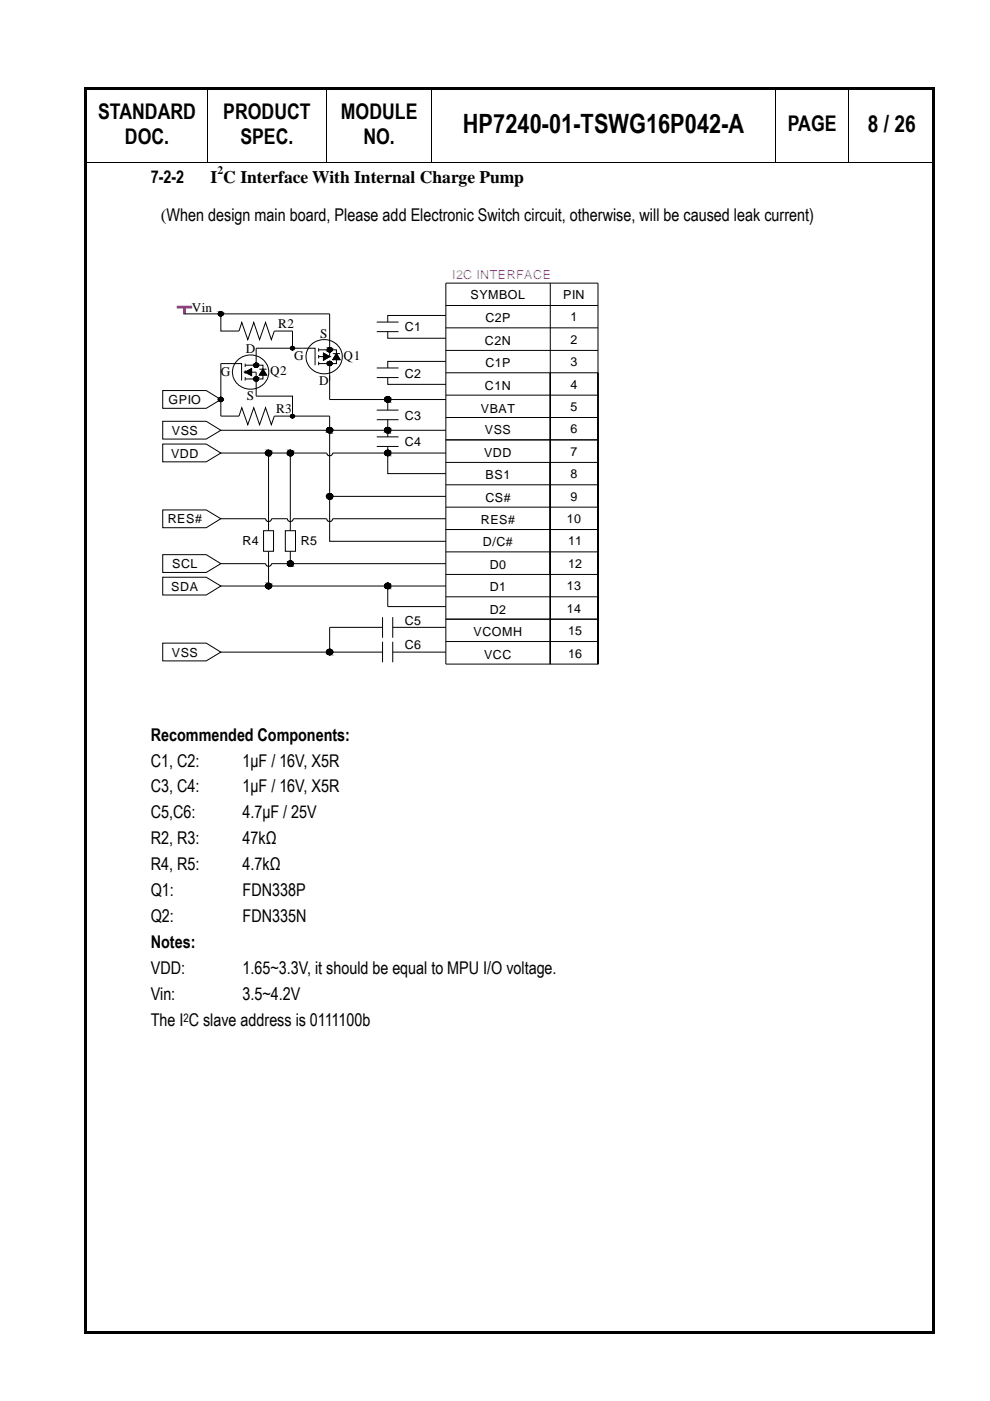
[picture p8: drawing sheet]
<svg xmlns="http://www.w3.org/2000/svg" width="210mm" height="297mm" viewBox="0 0 210 297" stroke-linecap="round" stroke-linejoin="round" font-family="sans-serif">
<path d="M18.3 18.8h179.4" fill="none" stroke="#000" stroke-width=".25"/>
<path d="M18.3 34.5h.2v.1h-.2zM43.8 34.5h.2v.1h-.2zM69.2 34.5h.2v.1h-.2zM91.4 34.5h.2v.1h-.2zM164.3 34.5h.2v.1h-.2zM179.9 34.5h.2v.1h-.2z" fill="#000"/>
<g fill="none" stroke="#000" stroke-width=".21">
<path d="M43.9 18.9v15.6M69.3 18.9v15.6M91.5 18.9v15.6M164.4 18.9v15.6M180 18.9v15.6M18.5 34.5h25.3M44 34.5h25.2M69.4 34.5h22M91.6 34.5h72.7M164.5 34.5h15.4M180.1 34.5h17.6M79.9 78h4.6"/>
<path d="M79.9 70.3h4.6M79.9 68.3h4.6M82.2 70.3v1.4h12.3M94.5 76.6h-12.3v1.4M94.5 66.9h-12.3v1.4M94.5 60h32.3v80.8h-32.3zM94.5 79h32.3M94.5 74.3h32.3M94.5 69.5h32.3M94.5 64.8h32.3M116.7 60v80.8M34.5 94.1h9.2l3.1 2-3.1 1.8h-9.2z"/>
<path d="M34.5 89.3h9.2l3.1 1.9-3.1 1.9h-9.2zM46.8 91.2h47.7M69.9 84.7h24.6M79.9 94.7h4.6M79.9 92.6h4.6M79.9 80.1h4.6M81.6 91.2h1.2zM81.6 91.2h.6zM81.6 96.1h1.2zM81.6 96.1h.6zM81.6 91.2l.6 .1zM81.6 91h1.2z"/>
<path d="M81.6 95.8h1.2zM81.6 91l1.2 .1zM81.6 91.1h1.2zM81.6 91.1l1.2 .1zM81.6 91.3h.6zM81.6 91.3l.6 .1zM81.6 91.4h.6zM81.6 95.8l1.2 .1zM81.6 95.9h1.2zM81.6 95.9l1.2 .1zM81.6 96l1.2 .1zM81.6 96.1l.6 .1z"/>
<path d="M81.6 96.2l.6 .1zM81.6 96.3h.6zM81.7 90.9l1.1 .1zM81.7 91.4l.5 .1zM81.7 95.8h1.1zM81.7 96.3l.5 .1zM81.7 90.9h1.1zM81.7 90.8h1zM81.7 95.7h1zM81.7 90.8l1.1 .1zM81.7 91.5h.5zM81.7 91.5l.5 .1z"/>
<path d="M81.7 95.7h1.1zM81.7 95.7l1.1 .1zM81.7 96.4h.5zM81.7 95.6h1zM81.7 91.6l.5 .1zM81.7 95.6l1 .1zM81.7 96.4l.5 .1zM81.8 91.7h.4zM81.8 96.5h.4zM81.8 90.8h.9zM81.8 95.6h.9zM81.8 90.8h.8z"/>
<path d="M81.8 95.6h.8zM81.9 90.7h.6zM81.9 95.5h.6zM81.9 90.7l.7 .1zM81.9 91.7h.3zM81.9 95.5l.7 .1zM81.9 96.5l.3 .1zM81.9 96.6h.3zM82 91.7h.2zM82 90.7h.4zM82 95.5h.4zM82 90.7h.5z"/>
<path d="M82 95.5h.5zM82 96.6h.2zM82 90.6h.4zM82 90.6l.4 .1zM82 91.7l.2 .1zM82.1 90.6h.3zM82.1 91.8h.1zM82.1 95.5h.3zM82.1 96.6h.1zM82.1 90.6h.2zM82.1 95.5h.2zM82.2 90.6h.1"/>
<path d="M82.2 95.5h.1M82.2 91.8h.1M82.2 96.6h.1M82.2 90.6h.1zM82.2 95.5h.1zM82.2 91.2l.6 .1zM82.2 91.3h.6zM82.2 91.3l.6 .1zM82.2 91.4h.6zM82.2 91.4l.6 .1zM82.2 91.5h.5zM82.2 91.5h.6z"/>
<path d="M82.2 91.5l.5 .1zM82.2 91.6l.4 .1zM82.2 91.6h.5zM82.2 91.7h.4zM82.2 91.7h.3zM82.2 91.7h.2zM82.2 91.7l.1 .1zM82.2 91.8h.1zM82.2 96.1h.6zM82.2 96.1l.6 .1zM82.2 96.2l.6 .1zM82.2 96.3h.6z"/>
<path d="M82.2 96.3l.6 .1zM82.2 96.4h.5zM82.2 96.4h.6zM82.2 96.4l.4 .1zM82.2 96.5h.4zM82.2 96.5h.3zM82.2 96.5l.3 .1zM82.2 96.6h.2zM82.2 96.6h.3zM82.2 96.6h.1zM82.2 80.1v1.4h12.3M82.2 91.2v1.4"/>
<path d="M82.2 94.7v1.4M82.2 91.2h.6zM94.5 98h32.3M94.5 93.3h32.3M94.5 88.5h32.3M94.5 83.8h32.3M94.5 112.3h32.3M94.5 107.5h32.3M94.5 102.8h32.3M94.5 117h32.3M69.3 138.2h1.2zM69.3 138.2h.6z"/>
<path d="M69.3 138.2l.6 .1zM69.3 138.1h1.2zM69.3 138.1l1.2 .1zM69.3 138.3h.6zM69.3 138.3l.6 .1zM69.3 138.4h.6zM69.3 138h1.1zM69.3 138h1.2zM69.3 138l1.2 .1zM69.3 138.4l.6 .1zM69.3 138.5l.6 .1zM69.4 137.9l1 .1z"/>
<path d="M69.4 138.6h.5zM69.4 137.9h1zM69.4 137.8h1zM69.4 137.8l1 .1zM69.5 137.8h.8zM69.5 137.8h.9zM69.5 138.6l.4 .1zM69.5 138.7h.4zM69.6 137.8h.6zM69.6 137.8h.7zM69.6 138.7l.3 .1zM69.6 137.7l.6 .1z"/>
<path d="M69.6 138.8h.3zM69.6 137.7h.6zM69.7 137.7h.4zM69.7 137.7h.5zM69.7 138.8h.2zM69.8 137.7h.3zM69.8 138.8h.1zM69.8 137.7h.2zM69.9 137.7h.1M69.8 138.8h.1M69.9 138.2l.6 .1zM69.9 138.3h.6z"/>
<path d="M69.9 138.3l.6 .1zM69.9 138.4h.6zM69.9 138.4l.5 .1zM69.9 138.5l.5 .1zM69.9 138.6h.5zM69.9 138.6h.4zM69.9 138.6l.4 .1zM69.9 138.7h.3zM69.9 138.7h.4zM69.9 138.7l.3 .1zM69.9 138.8h.2zM69.9 138.8h.3z"/>
<path d="M69.9 138.8h.1zM69.9 138.8h.1M69.9 138.2h.6zM69.9 138.3h11.2M81.1 133h-11.2v5.8M81.1 130.9v4.3M81.1 136.1v4.3M83.3 133h11.2M83.3 138.3h11.2M83.3 130.9v4.3M83.3 136.1v4.3M94.5 121.8h32.3"/>
<path d="M94.5 131.3h32.3M94.5 126.5h32.3M94.5 136h32.3"/>
<circle cx="82.2" cy="91.2" r=".59"/>
<circle cx="82.2" cy="96" r=".59"/>
<circle cx="69.9" cy="138.2" r=".61"/>
</g>
<g fill="#000">
<path d="M81.6 91.2l.6 .1zM81.6 96.1h.6zM81.6 91l1.2 .1zM81.6 91.1h1.2zM81.6 91.2h1.2zM81.6 91.1l1.2 .1zM81.6 91.3h.6zM81.6 91.3l.6 .1zM81.6 91.4h.6zM81.6 95.8l1.2 .1zM81.6 95.9h1.2zM81.6 95.9l1.2 .1z"/>
<path d="M81.6 96l1.2 .1zM81.6 96.1l.6 .1zM81.6 96.2l.6 .1zM81.6 96.3h.6zM81.6 91h1.2zM81.7 90.9l1.1 .1zM81.7 91.4l.5 .1zM81.6 95.8h1.2zM81.7 95.8h1.1zM81.7 96.3l.5 .1zM81.7 90.8l1.1 .1zM81.7 90.9h1.1z"/>
<path d="M81.7 91.5h.5zM81.7 91.5l.5 .1zM81.7 95.7h1.1zM81.7 95.7l1.1 .1zM81.7 96.4h.5zM81.7 90.8h1zM81.7 91.6l.5 .1zM81.7 95.7h1zM81.7 95.6l1 .1zM81.7 96.4l.5 .1zM81.8 90.8h.9zM81.8 91.7h.4z"/>
<path d="M81.7 95.6h1zM81.8 95.6h.9zM81.8 96.5h.4zM81.8 90.8h.8zM81.8 95.6h.8zM81.9 90.7l.7 .1zM81.9 91.7h.3zM81.9 95.5l.7 .1zM81.9 96.5l.3 .1zM81.9 90.7h.6zM81.9 95.5h.6zM81.9 96.6h.3z"/>
<path d="M82 90.7h.5zM82 91.7h.2zM82 95.5h.5zM82 96.6h.2zM82 90.7h.4zM82 90.6l.4 .1zM82 91.7l.2 .1zM82 95.5h.4zM82 90.6h.4zM82.1 90.6h.3zM82.1 91.8h.1zM82.1 95.5h.3z"/>
<path d="M82.1 96.6h.1zM82.1 90.6h.2zM82.2 90.6h.1zM82.1 95.5h.2zM82.2 95.5h.1zM82.2 91.2l.6 .1zM82.2 91.3h.6zM82.2 91.3l.6 .1zM82.2 91.4h.6zM82.2 91.4l.6 .1zM82.2 91.5h.5zM82.2 91.5h.6z"/>
<path d="M82.2 91.5l.5 .1zM82.2 91.6l.4 .1zM82.2 91.6h.5zM82.2 91.7h.4zM82.2 91.7h.3zM82.2 91.7h.2zM82.2 91.7l.1 .1zM82.2 91.8h.1zM82.2 96.1h.6zM82.2 96.1l.6 .1zM82.2 96.2l.6 .1zM82.2 96.3h.6z"/>
<path d="M82.2 96.3l.6 .1zM82.2 96.4h.5zM82.2 96.4h.6zM82.2 96.4l.4 .1zM82.2 96.5h.4zM82.2 96.5h.3zM82.2 96.5l.3 .1zM82.2 96.6h.2zM82.2 96.6h.3zM82.2 96.6h.1zM69.3 138.2l.6 .1zM69.3 138.1h1.2z"/>
<path d="M69.3 138.1l1.2 .1zM69.3 138.2h1.2zM69.3 138.3h.6zM69.3 138.3l.6 .1zM69.3 138.4h.6zM69.3 138h1.2zM69.3 138l1.2 .1zM69.3 138.4l.6 .1zM69.3 138.5l.6 .1zM69.3 138h1.1zM69.4 137.9l1 .1zM69.4 138.6h.5z"/>
<path d="M69.4 137.8l1 .1zM69.4 137.9h1zM69.4 137.8h1zM69.5 137.8h.9zM69.5 138.6l.4 .1zM69.5 137.8h.8zM69.5 138.7h.4zM69.6 137.8h.7zM69.6 138.7l.3 .1zM69.6 137.8h.6zM69.6 137.7l.6 .1zM69.6 138.8h.3z"/>
<path d="M69.6 137.7h.6zM69.7 137.7h.5zM69.7 138.8h.2zM69.7 137.7h.4zM69.8 137.7h.3zM69.8 138.8h.1zM69.8 137.7h.2zM69.9 138.2l.6 .1zM69.9 138.3h.6zM69.9 138.3l.6 .1zM69.9 138.4h.6zM69.9 138.4l.5 .1z"/>
<path d="M69.9 138.5l.5 .1zM69.9 138.6h.5zM69.9 138.6h.4zM69.9 138.6l.4 .1zM69.9 138.7h.3zM69.9 138.7h.4zM69.9 138.7l.3 .1zM69.9 138.8h.2zM69.9 138.8h.3zM69.9 138.8h.1z"/>
<path d="M81.6 91.2h1.2z" fill-rule="evenodd"/>
<path d="M81.6 91.2h.6z" fill-rule="evenodd"/>
<path d="M81.6 96.1h1.2z" fill-rule="evenodd"/>
<path d="M81.6 96.1h.6z" fill-rule="evenodd"/>
<path d="M81.8 91.7h.4z" fill-rule="evenodd"/>
<path d="M81.8 96.5h.4z" fill-rule="evenodd"/>
<path d="M81.9 91.7h.3z" fill-rule="evenodd"/>
<path d="M81.9 96.6h.3z" fill-rule="evenodd"/>
<path d="M82 91.7h.2z" fill-rule="evenodd"/>
<path d="M82 96.6h.2z" fill-rule="evenodd"/>
<path d="M82.1 91.8h.1z" fill-rule="evenodd"/>
<path d="M82.1 96.6h.1z" fill-rule="evenodd"/>
<path d="M82.2 91.2h.6z" fill-rule="evenodd"/>
<path d="M82.2 96.1h.6z" fill-rule="evenodd"/>
<path d="M69.3 138.2h1.2z" fill-rule="evenodd"/>
<path d="M69.3 138.2h.6z" fill-rule="evenodd"/>
<path d="M69.4 138.6h.5z" fill-rule="evenodd"/>
<path d="M69.6 138.8h.3z" fill-rule="evenodd"/>
<path d="M69.7 138.8h.2z" fill-rule="evenodd"/>
<path d="M69.8 138.8h.1z" fill-rule="evenodd"/>
<path d="M69.9 138.2h.6z" fill-rule="evenodd"/>
</g>
<g fill="#f00">
<path d="M38.9 65.1l.4 1.4h-.4z"/>
<path d="M38.9 65.1h.4v1.4z"/>
</g>
<path d="M37.6 64.9h3v.4h-3zM38.9 65.1h.4v1.4h-.4z" fill="none" stroke="#f00" stroke-width=".21"/>
<path d="M37.6 65.1h3" fill="none" stroke="#f00" stroke-width=".34"/>
<g fill="none" stroke="#000" stroke-width=".21">
<path d="M39.1 66.5h30.8v9.1M46.3 66.5h1zM46.3 66.5l1 .1zM46.3 66.6h1zM46.4 66.4h.8zM46.4 66.4l.9 .1zM46.4 66.5h.9zM46.4 66.6l.8 .1zM46.4 66.6h.9zM46.4 66.7h.8zM46.4 66.7l.8 .1zM46.4 66.3l.8 .1z"/>
<path d="M46.4 66.8h.8zM46.4 66.3h.8zM46.4 66.8l.7 .1zM46.5 66.2l.7 .1zM46.5 66.9h.6zM46.5 66.2h.6zM46.5 66.9h.5zM46.6 66.2h.4zM46.6 66.2h.5zM46.6 66.9l.4 .1zM46.6 66.9h.4zM46.6 67h.3z"/>
<path d="M46.6 67h.4zM46.7 66.1h.2zM46.7 66.1l.3 .1zM46.7 67h.2zM46.8 66.5v3.7h3.9l.6-1.8 1.2 3.6 1.3-3.6 1.2 3.6 1.3-3.6 1.2 3.6 .7-1.8h3.8v3.6M50.1 76.6l.1-.1a4.3 4.3 0 0 1 2.5-1.2h.9a3.8 3.8 0 0 1 3.4 3.2 3.6 3.6 0 0 1-.8 2.6l-.2 .2a4.2 4.2 0 0 1-2.4 1.2h-1a3.6 3.6 0 0 1-2.5-5.9zM52 78.9l1.3-.8v.8zM52 78.9l1.3-.8v1.5zM52 78.9h1.3v.7zM52 77.4h3.8v.9M52 78.9h2.3v5.1h7.7v4.2M52 77.1v.7"/>
<path d="M52 78.5v.7M52 80v.7M53.8 77.4h1zM53.8 77.4l1 .1zM53.8 77.3h1zM53.8 77.3l1 .1zM53.8 77.5l1 .1zM53.8 77.6h1zM53.8 77.6h.9zM53.9 77.2l.8 .1zM53.9 77.3h.9zM53.9 77.6l.8 .1z"/>
<path d="M53.9 77.7h.8zM53.9 77.2h.8zM53.9 77.1h.8zM53.9 77.1l.8 .1zM53.9 77.7l.8 .1zM53.9 77.8h.7zM53.9 77.8h.8zM54 77.1h.6zM54 77.1h.7zM54 77.8h.6zM54 77.8l.5 .1zM54 80h.6z"/>
<path d="M54.1 77.9h.4zM54.1 77h.4zM54.1 79.9h.4zM54.1 77l.5 .1zM54.1 79.9l.5 .1zM54.2 77h.3zM54.2 79.9h.3zM54.2 77.9h.2zM54.2 77.9h.3zM54.2 77h.2zM54.2 79.9h.2zM54.3 77h.1z"/>
<path d="M54.3 77.9h.1M54.3 79.9h.1zM54.3 77h.1M54.3 79.9h.1M55 79.5h1.5zM55 78.3h1.5M55.8 78.3l.7 1.2h-1.5zM55.8 79.5v.8h-3.8M61.6 74h.8zM61.6 73.7h.8zM61.6 73.7l.8 .1zM61.6 73.8l.8 .1z"/>
<path d="M61.6 73.9h.8zM61.6 73.9l.8 .1zM61.7 73.6l.7 .1zM61.7 73.7h.7zM61.7 74h.6zM61.7 74h.7zM61.7 73.6h.6zM61.7 74l.6 .1zM61.8 73.5h.5zM61.8 73.5l.5 .1zM61.8 74.1h.4zM61.8 74.1h.5z"/>
<path d="M61.8 73.5h.4zM61.8 74.1l.3 .1zM61.9 73.4h.2zM61.9 73.4l.2 .1zM61.9 73.5h.3zM61.9 74.2h.2zM62 73.4h.1zM62 74.2h.1M62 73.4h.1M65.7 73.4a4 4 0 0 1 2.6-1.4l1 .1a3.7 3.7 0 0 1 3.3 3.1v.8a3.8 3.8 0 0 1-3.4 3.2h-.9a3.6 3.6 0 0 1-2.6-5.8zM66.8 77.4v-3.6h-12.5v3.6M67.6 74.2h3.7v.8"/>
<path d="M67.6 73.8v.7M67.6 75.3v.7M67.6 76.7v.7M67.6 75.6h1.9M68.6 74.9l1.3 .7h-1.3zM68.6 75.6h1.3l-1.3 .8zM68.6 74.9l1.3 .7-1.3 .8zM69.4 74h1zM69.4 76.9h1zM69.4 74l1 .1zM69.4 74.1h1zM69.4 74.1l1 .1z"/>
<path d="M69.4 74.2h1zM69.4 74.2l1 .1zM69.4 74.3h1zM69.4 76.9l1 .1zM69.4 77h1zM69.4 77l1 .1zM69.4 77.1h1zM69.4 77.1l1 .1zM69.4 77.2h1zM69.4 77.2l1 .1zM69.5 74h.8zM69.5 76.8h.8z"/>
<path d="M69.5 74h.9zM69.5 74.3l.8 .1zM69.5 74.3h.9zM69.5 74.4l.8 .1zM69.5 74.4h.8zM69.5 76.8l.9 .1zM69.5 76.9h.9zM69.5 77.3h.8zM69.5 77.3h.9zM69.5 73.9l.8 .1zM69.5 74.5h.8zM69.5 77.3l.8 .1z"/>
<path d="M69.5 73.9h.8zM69.6 73.8h.6zM69.6 76.8h.6zM69.6 76.8h.7zM69.6 73.8l.7 .1zM69.6 73.9h.7zM69.6 74.5h.6zM69.6 74.5h.7zM69.6 77.4h.6zM69.6 77.4h.7zM69.6 74.5h.5zM69.6 74.5l.5 .1z"/>
<path d="M69.6 76.7h.6zM69.6 76.7l.6 .1zM69.6 77.4l.5 .1zM69.6 77.5h.5zM69.6 73.8h.5zM69.6 76.7h.5zM69.7 73.7h.4zM69.7 76.7h.4zM69.7 73.7l.4 .1zM69.7 74.6h.4zM69.7 77.5h.4zM69.8 73.7h.3z"/>
<path d="M69.8 74.6h.2zM69.8 74.6h.3zM69.8 76.6l.3 .1zM69.8 77.5h.2zM69.8 77.5h.3zM69.8 76.6h.3zM69.8 73.7h.2zM69.8 76.6h.2zM69.8 74.6h.1zM69.8 77.5h.1zM69.9 73.7h.1M69.9 76.6h.1"/>
<path d="M69.8 74.6h.1M69.8 77.5h.1M69.9 77.1v7.6M70.6 76.2h1.5zM70.6 75h1.5M71.3 76.2v.9h-3.7M71.3 75l.8 1.2h-1.5zM34.5 82.8h9.2l3.1 1.9-3.1 1.9h-9.2zM46.3 84.7h1zM46.3 84.7l1 .1zM46.3 84.8h1zM46.4 84.5h.8z"/>
<path d="M46.4 84.5l.9 .1zM46.4 84.6l.9 .1zM46.4 84.8h.8zM46.4 84.8h.9zM46.4 84.8l.8 .1zM46.4 84.9h.8zM46.4 84.9l.8 .1zM46.4 84.4h.8zM46.4 84.4l.8 .1zM46.4 85h.8zM46.4 85h.7zM46.5 84.4h.7z"/>
<path d="M46.5 85h.6zM46.5 84.3h.6zM46.5 84.3l.6 .1zM46.5 85l.5 .1zM46.6 84.3h.4zM46.6 84.3h.5zM46.6 85.1h.4zM46.6 85.1h.3zM46.7 84.2h.2zM46.7 84.2l.3 .1zM46.7 85.1h.2zM46.8 96.1h22.5a.64 .64 0 0 0 .6 .5 .64 .64 0 0 0 .6-.5h24"/>
<path d="M51.2 80.7v-3.6h-4.4v11.1h3.9l.6-1.8 1.2 3.6 1.3-3.6 1.2 3.6 1.3-3.6 1.2 3.6 .7-1.8h11.7v26.6h24.6M53.8 80.3l1 .1zM53.8 80.2l1 .1zM53.8 80.3h1zM53.8 80.4h1zM53.8 80.4l1 .1zM53.8 80.5h.9zM53.8 80.5h1zM53.9 80.1h.8zM53.9 80.1l.9 .1zM53.9 80.5l.8 .1zM53.9 80.6h.8z"/>
<path d="M53.9 80.6l.7 .1zM54 80l.7 .1zM54 80.7h.6zM54 80.7h.5zM54.1 80.7l.4 .1zM54.1 80.8h.4zM54.2 80.8h.2zM54.2 80.8h.3zM54.3 80.8h.1M56.3 96.1h1.3zM56.3 96.1h.6zM56.3 96l1.3 .1z"/>
<path d="M56.3 95.9h1.2zM56.3 95.9l1.3 .1zM56.3 96.1l.6 .1zM56.3 96.2l.6 .1zM56.4 95.8h1.1zM56.4 95.8l1.1 .1zM56.4 96.3h.5zM56.4 96.3l.5 .1zM56.4 95.8h1zM56.4 96.4h.5zM56.5 95.7h.9zM56.5 95.7l.9 .1z"/>
<path d="M56.5 96.4h.4zM56.5 96.4l.4 .1zM56.5 95.6l.9 .1zM56.5 96.5h.4zM56.5 95.6h.9zM56.6 95.6h.7zM56.6 95.6h.8zM56.6 96.5l.3 .1zM56.6 95.5h.7zM56.6 96.6h.3zM56.6 95.5l.7 .1zM56.7 95.5h.6z"/>
<path d="M56.7 96.6h.2zM56.7 95.5h.5zM56.7 95.5h.4zM56.8 95.5h.3zM56.8 96.6h.1zM56.9 95.5h.1M56.9 96.6h.1M56.9 95.5h.2zM56.9 96.1h.7zM56.9 96.1h.6zM56.9 96.1l.6 .1zM56.9 96.2l.6 .1z"/>
<path d="M56.9 96.3h.6zM56.9 96.3l.5 .1zM56.9 96.4h.5zM56.9 96.4l.5 .1zM56.9 96.5h.4zM56.9 96.5h.5zM56.9 96.5l.4 .1zM56.9 96.6h.3zM56.9 96.6h.4zM56.9 96.6h.2zM56.9 96.1v16.4M61 96.1h1.2z"/>
<path d="M61 96.1h.6zM61 95.9h1.1zM61 95.9l1.2 .1zM61 96l1.2 .1zM61 96.1l.6 .1zM61 96.2l.6 .1zM61 95.8h1.1zM61 95.8l1.1 .1zM61 96.3h.6zM61 96.3l.6 .1zM61 96.4h.6zM61.1 95.7h1z"/>
<path d="M61.1 95.7l1 .1zM61.1 96.4h.5zM61.1 96.4l.5 .1zM61.1 95.6l.9 .1zM61.1 96.5h.5zM61.2 95.6h.8zM61.2 96.5l.4 .1zM61.2 95.6h.7zM61.3 95.5h.6zM61.3 96.6h.3zM61.3 95.5l.6 .1zM61.3 95.5h.5z"/>
<path d="M61.4 96.6h.2zM61.4 95.5h.4zM61.4 95.5h.3zM61.5 95.5h.2zM61.5 96.6h.1M61.6 95.5h.1M61.6 96.1h.6zM61.6 96.1h.5zM61.6 96.1l.5 .1zM61.6 96.2l.5 .1zM61.6 96.3h.5zM61.6 96.3l.5 .1z"/>
<path d="M61.6 96.4h.5zM61.6 96.4h.4zM61.6 96.4l.4 .1zM61.6 96.5h.3zM61.6 96.5h.4zM61.6 96.5l.3 .1zM61.6 96.6h.2zM61.6 96.6h.3zM61.6 96.6h.1zM61.6 96.6h.1M61.6 96.1v16.4M61.6 88.1h.8z"/>
<path d="M61.6 88.1l.8 .1zM61.6 88.2h.8zM61.6 88.2l.8 .1zM61.6 88.3h.8zM61.6 88.3l.8 .1zM61.7 88l.7 .1zM61.7 88.1h.7zM61.7 88.4h.6zM61.7 88.4h.7zM61.7 88.4l.6 .1zM61.7 88h.6zM61.7 88.5h.6z"/>
<path d="M61.8 88h.5zM61.8 88.5h.4zM61.8 88.5h.5zM61.8 87.9l.5 .1zM61.8 88.5l.4 .1zM61.8 87.9h.4zM61.8 88.6h.3zM61.8 88.6h.4zM61.9 87.9h.2zM61.9 87.9h.3zM61.9 88.6h.2zM62 87.9h.1z"/>
<path d="M62 88.6h.1M62 87.9h.1M69.3 91.2h1.2zM69.3 91.2h.6zM69.3 91.2l.6 .1zM69.3 91.1h1.2zM69.3 91.1l1.2 .1zM69.3 91.3h.6zM69.3 91.3l.6 .1zM69.3 91.4h.6zM69.3 90.9h1.1zM69.3 90.9l1.2 .1z"/>
<path d="M69.3 91l1.2 .1zM69.3 91.4l.6 .1zM69.4 90.9h1zM69.4 91.5h.5zM69.4 90.8h1zM69.4 90.8l1 .1zM69.4 91.5l.5 .1zM69.4 91.6l.5 .1zM69.5 90.8h.8zM69.5 91.7h.4zM69.5 90.8h.9zM69.6 90.7h.6z"/>
<path d="M69.6 90.7l.7 .1zM69.6 91.7h.3zM69.7 91.7h.2zM69.7 90.7h.4zM69.7 90.7h.5zM69.7 90.6h.4zM69.7 90.6l.4 .1zM69.7 91.7l.2 .1zM69.8 90.6h.3zM69.8 91.8h.1zM69.8 90.6h.2zM69.9 90.6h.1"/>
<path d="M69.8 91.8h.1M69.9 91.2l.6 .1zM69.9 91.3h.6zM69.9 91.3l.6 .1zM69.9 91.4h.6zM69.9 91.4h.5zM69.9 91.4l.5 .1zM69.9 91.5h.5zM69.9 91.5l.5 .1zM69.9 91.6l.4 .1zM69.9 91.6h.5zM69.9 91.7h.4z"/>
<path d="M69.9 91.7h.3zM69.9 91.7h.2zM69.9 91.7l.1 .1zM69.9 91.8h.1M69.9 91.8h.1zM69.9 91.2h.6zM79.9 89h4.6M79.9 87h4.6M81.6 84.7h1.2zM81.6 84.7h.6zM81.6 84.7l.6 .1zM81.6 84.5h1.2z"/>
<path d="M81.6 84.5l1.2 .1zM81.6 84.6h1.2zM81.6 84.6l1.2 .1zM81.6 84.8h.6zM81.6 84.8l.6 .1zM81.6 84.9l.6 .1zM81.7 84.4l1.1 .1zM81.7 85h.5zM81.7 84.4h1.1zM81.7 84.3h1zM81.7 84.3l1.1 .1zM81.7 85l.5 .1z"/>
<path d="M81.7 85.1h.5zM81.8 84.2l.9 .1zM81.8 85.1h.4zM81.8 84.2h.8zM81.8 85.1l.4 .1zM81.9 84.2h.6zM81.9 84.2h.7zM81.9 85.2h.3zM82 84.2h.4zM82 84.2h.5zM82 85.2l.2 .1zM82 84.1h.4z"/>
<path d="M82 85.3h.2zM82 84.1l.4 .1zM82.1 84.1h.3zM82.1 85.3h.1zM82.1 84.1h.2zM82.2 84.1h.1M82.2 85.3h.1M82.2 84.1h.1zM82.2 84.7l.6 .1zM82.2 84.8h.6zM82.2 84.8l.6 .1zM82.2 84.9l.6 .1z"/>
<path d="M82.2 84.9h.6zM82.2 85h.6zM82.2 85h.5zM82.2 85l.5 .1zM82.2 85.1h.4zM82.2 85.1h.5zM82.2 85.1l.3 .1zM82.2 85.2h.3zM82.2 85.2h.2zM82.2 85.2l.2 .1zM82.2 85.3h.1zM82.2 85.3h.2z"/>
<path d="M82.2 96.1v4.3h12.3M82.2 84.7v2.3M82.2 89v2.2M82.2 84.7h.6zM34.5 108.1h9.2l3.1 1.9-3.1 1.9h-9.2zM34.5 117.6h9.2l3.1 1.9-3.1 1.9h-9.2zM46.8 110h9.5l.2 .4 .3 .2 .6-.2 .2-.4h3.4l.1 .4 .4 .2 .5-.2 .2-.4h7.1l.1 .4 .4 .2 .5-.2 .2-.4h24M46.8 119.5h9.5a.64 .64 0 0 0 .7 .6 .64 .64 0 0 0 .6-.6h36.9M55.9 112.5h2.1v4.4h-2.1zM56.9 116.9v7.3M60.5 112.5h2.2v4.4h-2.2zM61 119.5h1.2z"/>
<path d="M61 119.5h.6zM61 119.3h1.1zM61 119.3l1.1 .1zM61 119.4h1.2zM61 119.4l1.2 .1zM61 119.5l.6 .1zM61 119.6h.6zM61 119.6l.6 .1zM61 119.7l.6 .1zM61 119.8h.6zM61 119.2l1.1 .1zM61 119.2h1.1z"/>
<path d="M61.1 119.1h.9zM61.1 119.1h1zM61.1 119.1l1 .1zM61.1 119.8l.5 .1zM61.1 119.9h.5zM61.1 119.9l.5 .1zM61.2 119l.8 .1zM61.2 120h.4zM61.2 119h.7zM61.3 119h.6zM61.3 120h.3zM61.3 119h.5z"/>
<path d="M61.4 119h.4zM61.4 119h.3zM61.5 118.9h.2zM61.5 118.9l.2 .1zM61.6 118.9h.1M61.6 119.5h.6zM61.6 119.5l.5 .1zM61.6 119.6h.5zM61.6 119.6l.5 .1zM61.6 119.7l.5 .1zM61.6 119.7h.5zM61.6 119.8h.5z"/>
<path d="M61.6 119.8l.4 .1zM61.6 119.9h.4zM61.6 119.9l.3 .1zM61.6 120h.3zM61.6 120h.2zM61.6 116.9v2.6M69.3 105.2h1.2zM69.3 105.2h.6zM69.3 105.2l.6 .1zM69.3 105.1h1.2zM69.3 105.1l1.2 .1zM69.3 105.3h.6z"/>
<path d="M69.3 105.3l.6 .1zM69.3 105.4l.6 .1zM69.3 105h1.1zM69.3 105h1.2zM69.3 105l1.2 .1zM69.3 105.5h.6zM69.4 104.9l1 .1zM69.4 105.5l.5 .1zM69.4 104.9h1zM69.4 105.6h.5zM69.4 105.6l.5 .1zM69.5 104.8h.8z"/>
<path d="M69.5 104.8l.9 .1zM69.5 105.7h.4zM69.6 104.7h.6zM69.6 105.7h.3zM69.6 104.7l.7 .1zM69.6 105.7l.3 .1zM69.7 105.8h.2zM69.7 104.7h.4zM69.7 104.7h.5zM69.8 104.6l.3 .1zM69.8 105.8h.1zM69.8 104.6h.2z"/>
<path d="M69.9 104.6h.1M69.8 105.8h.1M69.9 105.2h24.6M69.9 105.2l.6 .1zM69.9 105.3h.6zM69.9 105.3l.6 .1zM69.9 105.4l.6 .1zM69.9 105.5h.5zM69.9 105.5h.6zM69.9 105.5l.5 .1zM69.9 105.6h.5zM69.9 105.6l.4 .1z"/>
<path d="M69.9 105.7h.4zM69.9 105.7h.3zM69.9 105.7l.2 .1zM69.9 105.8h.2zM69.9 105.8h.1zM69.9 105.8h.1M69.9 105.2h.6zM34.5 136.4h9.2l3.1 1.9-3.1 1.8h-9.2zM34.5 122.4h9.2l3.1 1.8-3.1 2h-9.2zM46.8 124.2h47.7M46.8 138.3h23.1M56.3 124.2h1.3z"/>
<path d="M56.3 124.2h.6zM56.3 124.2l.6 .1zM56.3 124.3h.6zM56.3 124.1h1.2zM56.3 124.1l1.3 .1zM56.3 124.3l.6 .1zM56.3 124.4l.6 .1zM56.4 124h1.1zM56.4 124l1.1 .1zM56.4 124.5h.5zM56.4 124h1zM56.4 124.5l.5 .1z"/>
<path d="M56.5 123.9h.9zM56.5 123.9l.9 .1zM56.5 124.6h.4zM56.5 124.6l.4 .1zM56.5 123.8l.9 .1zM56.5 124.7h.4zM56.5 123.8h.9zM56.6 123.8h.7zM56.6 123.8h.8zM56.6 124.7l.3 .1zM56.6 123.7h.7zM56.6 124.8h.3z"/>
<path d="M56.6 123.7l.7 .1zM56.7 123.7h.6zM56.7 124.8h.2zM56.7 123.7h.4zM56.7 123.7h.5zM56.8 123.7h.3zM56.8 124.8h.1zM56.9 123.7h.1M56.9 123.7h.2zM56.9 124.8h.1M56.9 124.2l.7 .1zM56.9 124.3h.6z"/>
<path d="M56.9 124.3h.7zM56.9 124.3l.6 .1zM56.9 124.4l.6 .1zM56.9 124.5h.6zM56.9 124.5h.5zM56.9 124.5l.5 .1zM56.9 124.6h.5zM56.9 124.6l.5 .1zM56.9 124.7h.4zM56.9 124.7h.5zM56.9 124.7l.4 .1zM56.9 124.8h.3z"/>
<path d="M56.9 124.8h.4zM56.9 124.8h.2zM56.9 124.2h.7zM61.3 120l.3 .1zM61.4 120.1h.2zM61.5 120.1h.1M61.6 120l.1 .1zM61.6 120.1h.1zM61.6 120.1h.1M81.6 124.2h1.2zM81.6 124.2h.6zM81.6 124.2l.6 .1z"/>
<path d="M81.6 124l1.2 .1zM81.6 124.1h1.2zM81.6 124.1l1.2 .1zM81.6 124.3h.6zM81.6 124.3l.6 .1zM81.6 124.4l.6 .1zM81.6 124.5h.6zM81.7 124h1.1zM81.7 124.5h.5zM81.7 123.9h1zM81.7 123.9h1.1zM81.7 123.9l1.1 .1z"/>
<path d="M81.7 124.5l.5 .1zM81.7 124.6h.5zM81.7 124.6l.5 .1zM81.8 123.8l.9 .1zM81.8 124.7h.4zM81.8 123.8h.8zM81.9 123.7h.6zM81.9 123.7l.7 .1zM81.9 124.7l.3 .1zM81.9 124.8h.3zM82 123.7h.4zM82 123.7h.5z"/>
<path d="M82 124.8h.2zM82.1 123.7h.3zM82.1 124.8h.1zM82.1 123.7h.2zM82.2 123.7h.1M82.2 124.8h.1M82.2 123.7h.1zM82.2 124.2l.6 .1zM82.2 124.3h.6zM82.2 124.3l.6 .1zM82.2 124.4l.6 .1zM82.2 124.5h.6z"/>
<path d="M82.2 124.5l.5 .1zM82.2 124.6h.5zM82.2 124.6l.4 .1zM82.2 124.7h.4zM82.2 124.7h.3zM82.2 124.7l.3 .1zM82.2 124.8h.2zM82.2 124.8h.3zM82.2 124.8h.1zM82.2 124.2v4.4h12.3M82.2 124.2h.6z"/>
<circle cx="57" cy="96" r=".62"/>
<circle cx="61.6" cy="96.1" r=".6"/>
<circle cx="69.9" cy="91.2" r=".61"/>
<circle cx="82.2" cy="84.7" r=".6"/>
<circle cx="61.6" cy="119.5" r=".61"/>
<circle cx="69.9" cy="105.2" r=".62"/>
<circle cx="57" cy="124.2" r=".62"/>
<circle cx="82.2" cy="124.2" r=".6"/>
</g>
<g fill="#000">
<path d="M46.3 66.5h1zM46.3 66.5l1 .1zM46.3 66.6h1zM46.4 66.4h.8zM46.4 66.4l.9 .1zM46.4 66.5h.9zM46.4 66.6l.8 .1zM46.4 66.6h.9zM46.4 66.7h.8zM46.4 66.7l.8 .1zM46.4 66.3l.8 .1zM46.4 66.8h.8z"/>
<path d="M46.4 66.3h.8zM46.4 66.8l.7 .1zM46.5 66.2l.7 .1zM46.5 66.9h.6zM46.5 66.2h.6zM46.5 66.9h.5zM46.6 66.2h.5zM46.6 66.9l.4 .1zM46.6 66.9h.4zM46.6 66.2h.4zM46.6 67h.3zM46.6 67h.4z"/>
<path d="M46.7 66.1l.3 .1zM46.7 67h.2zM46.7 66.1h.2zM52 78.9h1.3v.7zM52 78.9l1.3-.8v.8zM53.8 77.4l1 .1zM53.8 77.3h1zM53.8 77.3l1 .1zM53.8 77.4h1zM53.8 77.5l1 .1zM53.8 77.6h1zM53.8 77.6h.9z"/>
<path d="M53.9 77.2l.8 .1zM53.9 77.3h.9zM53.9 77.6l.8 .1zM53.9 77.7h.8zM53.9 77.1l.8 .1zM53.9 77.2h.8zM53.9 77.7l.8 .1zM53.9 77.8h.7zM53.9 77.8h.8zM53.9 77.1h.8zM54 77.1h.7zM54 77.8h.6z"/>
<path d="M54 77.1h.6zM54 77.8l.5 .1zM54 80h.6zM54.1 77l.5 .1zM54.1 77.9h.4zM54.1 79.9l.5 .1zM54.1 77h.4zM54.1 79.9h.4zM54.2 77h.3zM54.2 77.9h.2zM54.2 77.9h.3zM54.2 79.9h.3z"/>
<path d="M54.2 77h.2zM54.3 77h.1zM54.2 79.9h.2zM54.3 79.9h.1zM55.8 78.3l.7 1.2h-1.5zM61.6 73.7h.8zM61.6 73.7l.8 .1zM61.6 73.8l.8 .1zM61.6 73.9h.8zM61.6 73.9l.8 .1zM61.6 74h.8zM61.7 73.6l.7 .1z"/>
<path d="M61.7 73.7h.7zM61.7 74h.6zM61.7 74h.7zM61.7 73.6h.6zM61.7 74l.6 .1zM61.8 73.5l.5 .1zM61.8 74.1h.4zM61.8 74.1h.5zM61.8 73.5h.5zM61.8 73.5h.4zM61.8 74.1l.3 .1zM61.9 73.4l.2 .1z"/>
<path d="M61.9 73.5h.3zM61.9 74.2h.2zM61.9 73.4h.2zM62 73.4h.1zM68.6 74.9l1.3 .7h-1.3zM68.6 75.6h1.3l-1.3 .8zM69.4 74l1 .1zM69.4 74.1h1zM69.4 74.1l1 .1zM69.4 74.2h1zM69.4 74.2l1 .1zM69.4 74.3h1z"/>
<path d="M69.4 76.9l1 .1zM69.4 77h1zM69.4 77l1 .1zM69.4 77.1h1zM69.4 77.1l1 .1zM69.4 77.2h1zM69.4 77.2l1 .1zM69.5 74h.9zM69.4 74h1zM69.5 74.3l.8 .1zM69.5 74.3h.9zM69.5 74.4l.8 .1z"/>
<path d="M69.5 74.4h.8zM69.5 76.8l.9 .1zM69.4 76.9h1zM69.5 76.9h.9zM69.5 77.3h.8zM69.5 77.3h.9zM69.5 74h.8zM69.5 73.9l.8 .1zM69.5 74.5h.8zM69.5 76.8h.8zM69.5 77.3l.8 .1zM69.6 73.8l.7 .1z"/>
<path d="M69.5 73.9h.8zM69.6 73.9h.7zM69.6 74.5h.6zM69.6 74.5h.7zM69.6 76.8h.7zM69.6 77.4h.6zM69.6 77.4h.7zM69.6 73.8h.6zM69.6 74.5h.5zM69.6 74.5l.5 .1zM69.6 76.7h.6zM69.6 76.8h.6z"/>
<path d="M69.6 76.7l.6 .1zM69.6 77.4l.5 .1zM69.6 77.5h.5zM69.6 73.8h.5zM69.7 73.7l.4 .1zM69.7 74.6h.4zM69.6 76.7h.5zM69.7 76.7h.4zM69.7 77.5h.4zM69.7 73.7h.4zM69.8 73.7h.3zM69.8 74.6h.2z"/>
<path d="M69.8 74.6h.3zM69.8 76.6l.3 .1zM69.8 77.5h.2zM69.8 77.5h.3zM69.8 74.6h.1zM69.8 76.6h.3zM69.8 77.5h.1zM69.8 73.7h.2zM69.8 76.6h.2zM71.3 75l.8 1.2h-1.5zM46.3 84.7h1zM46.3 84.7l1 .1z"/>
<path d="M46.3 84.8h1zM46.4 84.5h.8zM46.4 84.5l.9 .1zM46.4 84.6l.9 .1zM46.4 84.8h.8zM46.4 84.8h.9zM46.4 84.8l.8 .1zM46.4 84.9h.8zM46.4 84.9l.8 .1zM46.4 84.4h.8zM46.4 84.4l.8 .1zM46.4 85h.8z"/>
<path d="M46.4 85h.7zM46.5 84.4h.7zM46.5 85h.6zM46.5 84.3l.6 .1zM46.5 85l.5 .1zM46.5 84.3h.6zM46.6 84.3h.5zM46.6 85.1h.4zM46.6 84.3h.4zM46.6 85.1h.3zM46.7 84.2l.3 .1zM46.7 85.1h.2z"/>
<path d="M46.7 84.2h.2zM53.8 80.3l1 .1zM53.8 80.2l1 .1zM53.8 80.3h1zM53.8 80.4h1zM53.8 80.4l1 .1zM53.8 80.5h.9zM53.8 80.5h1zM53.9 80.1h.8zM53.9 80.1l.9 .1zM53.9 80.5l.8 .1zM53.9 80.6h.8z"/>
<path d="M53.9 80.6l.7 .1zM54 80l.7 .1zM54 80.7h.6zM54 80.7h.5zM54.1 80.7l.4 .1zM54.1 80.8h.4zM54.2 80.8h.2zM54.2 80.8h.3zM56.3 96l1.3 .1zM56.3 96.1h.6zM56.3 95.9h1.2zM56.3 95.9l1.3 .1z"/>
<path d="M56.3 96.1l.6 .1zM56.3 96.2l.6 .1zM56.4 95.8h1.1zM56.4 95.8l1.1 .1zM56.4 96.3h.5zM56.4 96.3l.5 .1zM56.4 96.4h.5zM56.5 95.7h.9zM56.4 95.8h1zM56.5 95.7l.9 .1zM56.5 96.4h.4zM56.5 96.4l.4 .1z"/>
<path d="M56.5 95.6l.9 .1zM56.5 96.5h.4zM56.5 95.6h.9zM56.6 95.6h.8zM56.6 96.5l.3 .1zM56.6 95.6h.7zM56.6 95.5l.7 .1zM56.6 96.6h.3zM56.6 95.5h.7zM56.7 95.5h.6zM56.7 96.6h.2zM56.7 95.5h.5z"/>
<path d="M56.7 95.5h.4zM56.8 95.5h.3zM56.8 96.6h.1zM56.9 95.5h.2zM56.9 96.1h.7zM56.9 96.1h.6zM56.9 96.1l.6 .1zM56.9 96.2l.6 .1zM56.9 96.3h.6zM56.9 96.3l.5 .1zM56.9 96.4h.5zM56.9 96.4l.5 .1z"/>
<path d="M56.9 96.5h.4zM56.9 96.5h.5zM56.9 96.5l.4 .1zM56.9 96.6h.3zM56.9 96.6h.4zM56.9 96.6h.2zM61 95.9h1.1zM61 95.9l1.2 .1zM61 96l1.2 .1zM61 96.1h.6zM61 96.1l.6 .1zM61 96.2l.6 .1z"/>
<path d="M61 95.8h1.1zM61 95.8l1.1 .1zM61 96.3h.6zM61 96.3l.6 .1zM61 96.4h.6zM61.1 95.7h1zM61.1 95.7l1 .1zM61.1 96.4h.5zM61.1 96.4l.5 .1zM61.1 95.6l.9 .1zM61.1 96.5h.5zM61.2 95.6h.8z"/>
<path d="M61.2 96.5l.4 .1zM61.2 95.6h.7zM61.3 95.5l.6 .1zM61.3 96.6h.3zM61.3 95.5h.6zM61.3 95.5h.5zM61.4 95.5h.4zM61.4 96.6h.2zM61.4 95.5h.3zM61.5 95.5h.2zM61.6 96.1h.6zM61.6 96.1h.5z"/>
<path d="M61.6 96.1l.5 .1zM61.6 96.2l.5 .1zM61.6 96.3h.5zM61.6 96.3l.5 .1zM61.6 96.4h.5zM61.6 96.4h.4zM61.6 96.4l.4 .1zM61.6 96.5h.3zM61.6 96.5h.4zM61.6 96.5l.3 .1zM61.6 96.6h.2zM61.6 96.6h.3z"/>
<path d="M61.6 96.6h.1zM61.6 88.1h.8zM61.6 88.1l.8 .1zM61.6 88.2h.8zM61.6 88.2l.8 .1zM61.6 88.3h.8zM61.6 88.3l.8 .1zM61.7 88l.7 .1zM61.7 88.1h.7zM61.7 88.4h.6zM61.7 88.4h.7zM61.7 88.4l.6 .1z"/>
<path d="M61.7 88h.6zM61.7 88.5h.6zM61.8 88h.5zM61.8 88.5h.4zM61.8 88.5h.5zM61.8 87.9l.5 .1zM61.8 88.5l.4 .1zM61.8 87.9h.4zM61.8 88.6h.3zM61.8 88.6h.4zM61.9 87.9h.2zM61.9 87.9h.3z"/>
<path d="M61.9 88.6h.2zM62 87.9h.1zM69.3 91.2l.6 .1zM69.3 91.1h1.2zM69.3 91.2h1.2zM69.3 91.1l1.2 .1zM69.3 91.3h.6zM69.3 91.3l.6 .1zM69.3 91.4h.6zM69.3 90.9l1.2 .1zM69.3 91l1.2 .1zM69.3 91.4l.6 .1z"/>
<path d="M69.3 90.9h1.1zM69.4 90.9h1zM69.4 91.5h.5zM69.4 90.8h1zM69.4 90.8l1 .1zM69.4 91.5l.5 .1zM69.4 91.6l.5 .1zM69.5 90.8h.9zM69.5 91.7h.4zM69.5 90.8h.8zM69.6 90.7l.7 .1zM69.6 91.7h.3z"/>
<path d="M69.6 90.7h.6zM69.7 90.7h.5zM69.7 91.7h.2zM69.7 90.7h.4zM69.7 90.6l.4 .1zM69.7 91.7l.2 .1zM69.7 90.6h.4zM69.8 90.6h.3zM69.8 91.8h.1zM69.8 90.6h.2zM69.9 91.2l.6 .1zM69.9 91.3h.6z"/>
<path d="M69.9 91.3l.6 .1zM69.9 91.4h.6zM69.9 91.4h.5zM69.9 91.4l.5 .1zM69.9 91.5h.5zM69.9 91.5l.5 .1zM69.9 91.6l.4 .1zM69.9 91.6h.5zM69.9 91.7h.4zM69.9 91.7h.3zM69.9 91.7h.2zM69.9 91.7l.1 .1z"/>
<path d="M69.9 91.8h.1zM81.6 84.7l.6 .1zM81.6 84.5h1.2zM81.6 84.5l1.2 .1zM81.6 84.6h1.2zM81.6 84.7h1.2zM81.6 84.6l1.2 .1zM81.6 84.8h.6zM81.6 84.8l.6 .1zM81.6 84.9l.6 .1zM81.7 84.4l1.1 .1zM81.7 85h.5z"/>
<path d="M81.7 84.3l1.1 .1zM81.7 84.4h1.1zM81.7 85l.5 .1zM81.7 84.3h1zM81.7 85.1h.5zM81.8 84.2l.9 .1zM81.8 85.1h.4zM81.8 84.2h.8zM81.8 85.1l.4 .1zM81.9 84.2h.7zM81.9 85.2h.3zM81.9 84.2h.6z"/>
<path d="M82 84.2h.5zM82 85.2l.2 .1zM82 84.2h.4zM82 84.1l.4 .1zM82 85.3h.2zM82 84.1h.4zM82.1 84.1h.3zM82.1 85.3h.1zM82.1 84.1h.2zM82.2 84.1h.1zM82.2 84.7l.6 .1zM82.2 84.8h.6z"/>
<path d="M82.2 84.8l.6 .1zM82.2 84.9l.6 .1zM82.2 84.9h.6zM82.2 85h.6zM82.2 85h.5zM82.2 85l.5 .1zM82.2 85.1h.4zM82.2 85.1h.5zM82.2 85.1l.3 .1zM82.2 85.2h.3zM82.2 85.2h.2zM82.2 85.2l.2 .1z"/>
<path d="M82.2 85.3h.1zM82.2 85.3h.2zM61 119.3l1.1 .1zM61 119.4h1.2zM61 119.4l1.2 .1zM61 119.5h.6zM61 119.5l.6 .1zM61 119.6h.6zM61 119.6l.6 .1zM61 119.3h1.1zM61 119.7l.6 .1zM61 119.8h.6z"/>
<path d="M61 119.2l1.1 .1zM61.1 119.1h1zM61 119.2h1.1zM61.1 119.1l1 .1zM61.1 119.8l.5 .1zM61.1 119.9h.5zM61.1 119.1h.9zM61.1 119.9l.5 .1zM61.2 119l.8 .1zM61.2 120h.4zM61.2 119h.7zM61.3 119h.6z"/>
<path d="M61.3 120h.3zM61.3 119h.5zM61.4 119h.4zM61.4 119h.3zM61.5 118.9l.2 .1zM61.5 118.9h.2zM61.6 119.5h.6zM61.6 119.5l.5 .1zM61.6 119.6h.5zM61.6 119.6l.5 .1zM61.6 119.7l.5 .1zM61.6 119.7h.5z"/>
<path d="M61.6 119.8h.5zM61.6 119.8l.4 .1zM61.6 119.9h.4zM61.6 119.9l.3 .1zM61.6 120h.3zM61.6 120h.2zM69.3 105.2l.6 .1zM69.3 105.1h1.2zM69.3 105.1l1.2 .1zM69.3 105.2h1.2zM69.3 105.3h.6zM69.3 105.3l.6 .1z"/>
<path d="M69.3 105.4l.6 .1zM69.3 105h1.2zM69.3 105l1.2 .1zM69.3 105.5h.6zM69.3 105h1.1zM69.4 104.9l1 .1zM69.4 105.5l.5 .1zM69.4 104.9h1zM69.4 105.6h.5zM69.4 105.6l.5 .1zM69.5 104.8l.9 .1zM69.5 105.7h.4z"/>
<path d="M69.5 104.8h.8zM69.6 104.7l.7 .1zM69.6 105.7h.3zM69.6 104.7h.6zM69.6 105.7l.3 .1zM69.7 104.7h.5zM69.7 105.8h.2zM69.7 104.7h.4zM69.8 104.6l.3 .1zM69.8 105.8h.1zM69.8 104.6h.2zM69.9 105.2l.6 .1z"/>
<path d="M69.9 105.3h.6zM69.9 105.3l.6 .1zM69.9 105.4l.6 .1zM69.9 105.5h.5zM69.9 105.5h.6zM69.9 105.5l.5 .1zM69.9 105.6h.5zM69.9 105.6l.4 .1zM69.9 105.7h.4zM69.9 105.7h.3zM69.9 105.7l.2 .1zM69.9 105.8h.2z"/>
<path d="M69.9 105.8h.1zM56.3 124.2h1.3zM56.3 124.2l.6 .1zM56.3 124.3h.6zM56.3 124.1h1.2zM56.3 124.1l1.3 .1zM56.3 124.3l.6 .1zM56.3 124.4l.6 .1zM56.4 124h1.1zM56.4 124l1.1 .1zM56.4 124.5h.5zM56.4 124.5l.5 .1z"/>
<path d="M56.5 123.9h.9zM56.4 124h1zM56.5 123.9l.9 .1zM56.5 124.6h.4zM56.5 124.6l.4 .1zM56.5 123.8l.9 .1zM56.5 124.7h.4zM56.5 123.8h.9zM56.6 123.8h.8zM56.6 124.7l.3 .1zM56.6 123.8h.7zM56.6 123.7l.7 .1z"/>
<path d="M56.6 124.8h.3zM56.6 123.7h.7zM56.7 123.7h.6zM56.7 124.8h.2zM56.7 123.7h.5zM56.7 123.7h.4zM56.8 123.7h.3zM56.8 124.8h.1zM56.9 123.7h.2zM56.9 124.2l.7 .1zM56.9 124.3h.6zM56.9 124.3h.7z"/>
<path d="M56.9 124.3l.6 .1zM56.9 124.4l.6 .1zM56.9 124.5h.6zM56.9 124.5h.5zM56.9 124.5l.5 .1zM56.9 124.6h.5zM56.9 124.6l.5 .1zM56.9 124.7h.4zM56.9 124.7h.5zM56.9 124.7l.4 .1zM56.9 124.8h.3zM56.9 124.8h.4z"/>
<path d="M56.9 124.8h.2zM61.3 120l.3 .1zM61.4 120.1h.2zM61.6 120l.1 .1zM61.6 120.1h.1zM81.6 124.2l.6 .1zM81.6 124l1.2 .1zM81.6 124.1h1.2zM81.6 124.1l1.2 .1zM81.6 124.2h1.2zM81.6 124.3h.6zM81.6 124.3l.6 .1z"/>
<path d="M81.6 124.4l.6 .1zM81.6 124.5h.6zM81.7 124h1.1zM81.7 124.5h.5zM81.7 123.9h1.1zM81.7 123.9l1.1 .1zM81.7 124.5l.5 .1zM81.7 124.6h.5zM81.7 123.9h1zM81.7 124.6l.5 .1zM81.8 123.8l.9 .1zM81.8 124.7h.4z"/>
<path d="M81.8 123.8h.8zM81.9 123.7l.7 .1zM81.9 124.7l.3 .1zM81.9 123.7h.6zM81.9 124.8h.3zM82 123.7h.5zM82 124.8h.2zM82 123.7h.4zM82.1 123.7h.3zM82.1 124.8h.1zM82.1 123.7h.2zM82.2 123.7h.1z"/>
<path d="M82.2 124.2l.6 .1zM82.2 124.3h.6zM82.2 124.3l.6 .1zM82.2 124.4l.6 .1zM82.2 124.5h.6zM82.2 124.5l.5 .1zM82.2 124.6h.5zM82.2 124.6l.4 .1zM82.2 124.7h.4zM82.2 124.7h.3zM82.2 124.7l.3 .1zM82.2 124.8h.2z"/>
<path d="M82.2 124.8h.3zM82.2 124.8h.1z"/>
<path d="M54 77.1h.6z" fill-rule="evenodd"/>
<path d="M54.1 77.9h.4z" fill-rule="evenodd"/>
<path d="M54.1 79.9h.4z" fill-rule="evenodd"/>
<path d="M55 79.5h1.5z" fill-rule="evenodd"/>
<path d="M61.6 74h.8z" fill-rule="evenodd"/>
<path d="M69.5 74.5h.8z" fill-rule="evenodd"/>
<path d="M69.6 76.8h.7z" fill-rule="evenodd"/>
<path d="M70.6 76.2h1.5z" fill-rule="evenodd"/>
<path d="M56.3 96.1h1.3z" fill-rule="evenodd"/>
<path d="M56.3 96.1h.6z" fill-rule="evenodd"/>
<path d="M56.6 96.6h.3z" fill-rule="evenodd"/>
<path d="M56.7 96.6h.2z" fill-rule="evenodd"/>
<path d="M56.8 96.6h.1z" fill-rule="evenodd"/>
<path d="M56.9 96.1h.7z" fill-rule="evenodd"/>
<path d="M61 96.1h1.2z" fill-rule="evenodd"/>
<path d="M61 96.1h.6z" fill-rule="evenodd"/>
<path d="M61.3 96.6h.3z" fill-rule="evenodd"/>
<path d="M61.3 96.6h.3z" fill-rule="evenodd"/>
<path d="M61.4 96.6h.2z" fill-rule="evenodd"/>
<path d="M61.6 96.1h.6z" fill-rule="evenodd"/>
<path d="M69.3 91.2h1.2z" fill-rule="evenodd"/>
<path d="M69.3 91.2h.6z" fill-rule="evenodd"/>
<path d="M69.5 91.7h.4z" fill-rule="evenodd"/>
<path d="M69.6 91.7h.3z" fill-rule="evenodd"/>
<path d="M69.7 91.7h.2z" fill-rule="evenodd"/>
<path d="M69.8 91.8h.1z" fill-rule="evenodd"/>
<path d="M69.9 91.2h.6z" fill-rule="evenodd"/>
<path d="M81.6 84.7h1.2z" fill-rule="evenodd"/>
<path d="M81.6 84.7h.6z" fill-rule="evenodd"/>
<path d="M81.7 85.1h.5z" fill-rule="evenodd"/>
<path d="M81.9 85.2h.3z" fill-rule="evenodd"/>
<path d="M82 85.3h.2z" fill-rule="evenodd"/>
<path d="M82.1 85.3h.1z" fill-rule="evenodd"/>
<path d="M82.2 84.7h.6z" fill-rule="evenodd"/>
<path d="M61 119.5h1.2z" fill-rule="evenodd"/>
<path d="M61 119.5h.6z" fill-rule="evenodd"/>
<path d="M61.2 120h.4z" fill-rule="evenodd"/>
<path d="M61.6 119.5h.6z" fill-rule="evenodd"/>
<path d="M69.3 105.2h1.2z" fill-rule="evenodd"/>
<path d="M69.3 105.2h.6z" fill-rule="evenodd"/>
<path d="M69.6 105.7h.3z" fill-rule="evenodd"/>
<path d="M69.7 105.8h.2z" fill-rule="evenodd"/>
<path d="M69.7 105.8h.2z" fill-rule="evenodd"/>
<path d="M69.9 105.2h.6z" fill-rule="evenodd"/>
<path d="M56.3 124.2h1.3z" fill-rule="evenodd"/>
<path d="M56.3 124.2h.6z" fill-rule="evenodd"/>
<path d="M56.6 124.8h.3z" fill-rule="evenodd"/>
<path d="M56.7 124.8h.2z" fill-rule="evenodd"/>
<path d="M56.8 124.8h.1z" fill-rule="evenodd"/>
<path d="M56.8 124.8h.1z" fill-rule="evenodd"/>
<path d="M56.9 124.2h.7z" fill-rule="evenodd"/>
<path d="M61.3 120h.3z" fill-rule="evenodd"/>
<path d="M61.4 120.1h.2z" fill-rule="evenodd"/>
<path d="M81.6 124.2h1.2z" fill-rule="evenodd"/>
<path d="M81.6 124.2h.6z" fill-rule="evenodd"/>
<path d="M81.8 124.7h.4z" fill-rule="evenodd"/>
<path d="M81.9 124.8h.3z" fill-rule="evenodd"/>
<path d="M82 124.8h.2z" fill-rule="evenodd"/>
<path d="M82.1 124.8h.1z" fill-rule="evenodd"/>
<path d="M82.2 124.2h.6z" fill-rule="evenodd"/>
</g>
<path d="M17.8 18.4h.5v.5h-.5zM18.3 18.4h179.4v.5h-179.4zM197.7 18.4h.5v.5h-.5zM17.8 18.9h.5v263.4h-.5zM17.8 282.3h.5v.5h-.5zM18.3 282.3h179.4v.5h-179.4zM197.7 18.9h.5v263.4h-.5zM197.7 282.3h.5v.5h-.5z" fill="#000"/>
<text font-size="5.6" x="98.1" y="28.2">HP7240-01-TSWG16P042-A</text>
<text font-size="5" x="184" y="27.9">8 / 26</text>
<g font-size="4.6">
<text x="20.8" y="25.1">STANDARD</text>
<text x="47.3" y="25.1">PRODUCT</text>
<text x="72.3" y="25.1">MODULE</text>
<text x="167" y="27.8">PAGE</text>
<text x="26.5" y="30.4">DOC.</text>
<text x="51" y="30.4">SPEC.</text>
<text x="77" y="30.4">NO.</text>
</g>
<g font-size="3.7">
<text x="32" y="38.7">7-2-2</text>
<text x="44.7" y="38.7">I C Interface With Internal Charge Pump</text>
<text x="34.1" y="46.9">(When design main board, Please add Electronic Switch circuit, otherwise, will be caused leak current)</text>
<text x="32" y="157">Recommended Components:</text>
<text x="32" y="162.5">C1, C2:</text>
<text x="51.4" y="162.5">1µF / 16V, X5R</text>
<text x="32" y="168">C3, C4:</text>
<text x="32" y="173.5">C5,C6:</text>
<text x="51.4" y="168">1µF / 16V, X5R</text>
<text x="51.4" y="173.5">4.7µF / 25V</text>
<text x="32" y="179">R2, R3:</text>
<text x="51.4" y="179">47kΩ</text>
<text x="32" y="184.5">R4, R5:</text>
<text x="51.4" y="184.5">4.7kΩ</text>
<text x="32" y="190">Q1:</text>
<text x="51.4" y="190">FDN338P</text>
<text x="32" y="195.5">Q2:</text>
<text x="51.4" y="195.5">FDN335N</text>
<text x="32" y="201">Notes:</text>
<text x="32" y="206.5">VDD:</text>
<text x="51.4" y="206.5">1.65~3.3V, it should be equal to MPU I/O voltage.</text>
<text x="32" y="212">Vin:</text>
<text x="51.4" y="212">3.5~4.2V</text>
<text x="32" y="217.6">The I C slave address is 0111100b</text>
</g>
<g font-size="2.8">
<text x="40.6" y="66.1">Vin</text>
<text x="59" y="69.5">R2</text>
<text x="67.9" y="71.6">S</text>
<text x="52.1" y="74.9">D</text>
<text x="62.4" y="76.4">G</text>
<text x="72.9" y="76.3">Q1</text>
<text x="46.8" y="79.7">G</text>
<text x="57.3" y="79.6">Q2</text>
<text x="67.7" y="81.5">D</text>
<text x="52.3" y="84.8">S</text>
<text x="58.5" y="87.5">R3</text>
</g>
<text font-size="2.6" fill="#f0f" x="95.9" y="59.1">I2C INTERFACE</text>
<g font-size="2.6">
<text x="99.7" y="63.4">SYMBOL</text>
<text x="119.4" y="63.4">PIN</text>
<text x="85.8" y="70.3">C1</text>
<text x="102.9" y="68.3">C2P</text>
<text x="120.9" y="68.1">1</text>
<text x="102.8" y="73.1">C2N</text>
<text x="102.9" y="77.9">C1P</text>
<text x="120.9" y="72.9">2</text>
<text x="120.9" y="77.6">3</text>
<text x="85.8" y="80.1">C2</text>
<text x="102.8" y="82.6">C1N</text>
<text x="120.9" y="82.4">4</text>
<text x="35.7" y="85.7">GPIO</text>
<text x="85.8" y="89">C3</text>
<text x="101.9" y="87.5">VBAT</text>
<text x="120.9" y="87.1">5</text>
<text x="36.4" y="92.2">VSS</text>
<text x="85.8" y="94.7">C4</text>
<text x="102.8" y="92.1">VSS</text>
<text x="120.9" y="91.9">6</text>
<text x="36.3" y="97">VDD</text>
<text x="102.7" y="96.9">VDD</text>
<text x="103" y="101.6">BS1</text>
<text x="120.9" y="96.6">7</text>
<text x="120.9" y="101.4">8</text>
<text x="102.9" y="106.3">CS#</text>
<text x="120.9" y="106.1">9</text>
<text x="35.6" y="111">RES#</text>
<text x="101.9" y="111.1">RES#</text>
<text x="120.2" y="110.9">10</text>
<text x="51.4" y="115.6">R4</text>
<text x="63.8" y="115.6">R5</text>
<text x="102.4" y="115.8">D/C#</text>
<text x="120.4" y="115.6">11</text>
<text x="36.3" y="125.2">SDA</text>
<text x="36.5" y="120.5">SCL</text>
<text x="103.8" y="120.7">D0</text>
<text x="103.8" y="125.3">D1</text>
<text x="120.2" y="125.1">13</text>
<text x="120.4" y="120.4">12</text>
<text x="103.8" y="130.1">D2</text>
<text x="120.2" y="129.9">14</text>
<text x="85.8" y="132.5">C5</text>
<text x="85.8" y="137.7">C6</text>
<text x="100.4" y="134.8">VCOMH</text>
<text x="120.4" y="134.5">15</text>
<text x="36.4" y="139.2">VSS</text>
<text x="102.7" y="139.7">VCC</text>
<text x="120.4" y="139.4">16</text>
</g>
<g font-size="2.5">
<text x="46.1" y="37">2</text>
<text x="38.9" y="216.7">2</text>
</g>
</svg>
